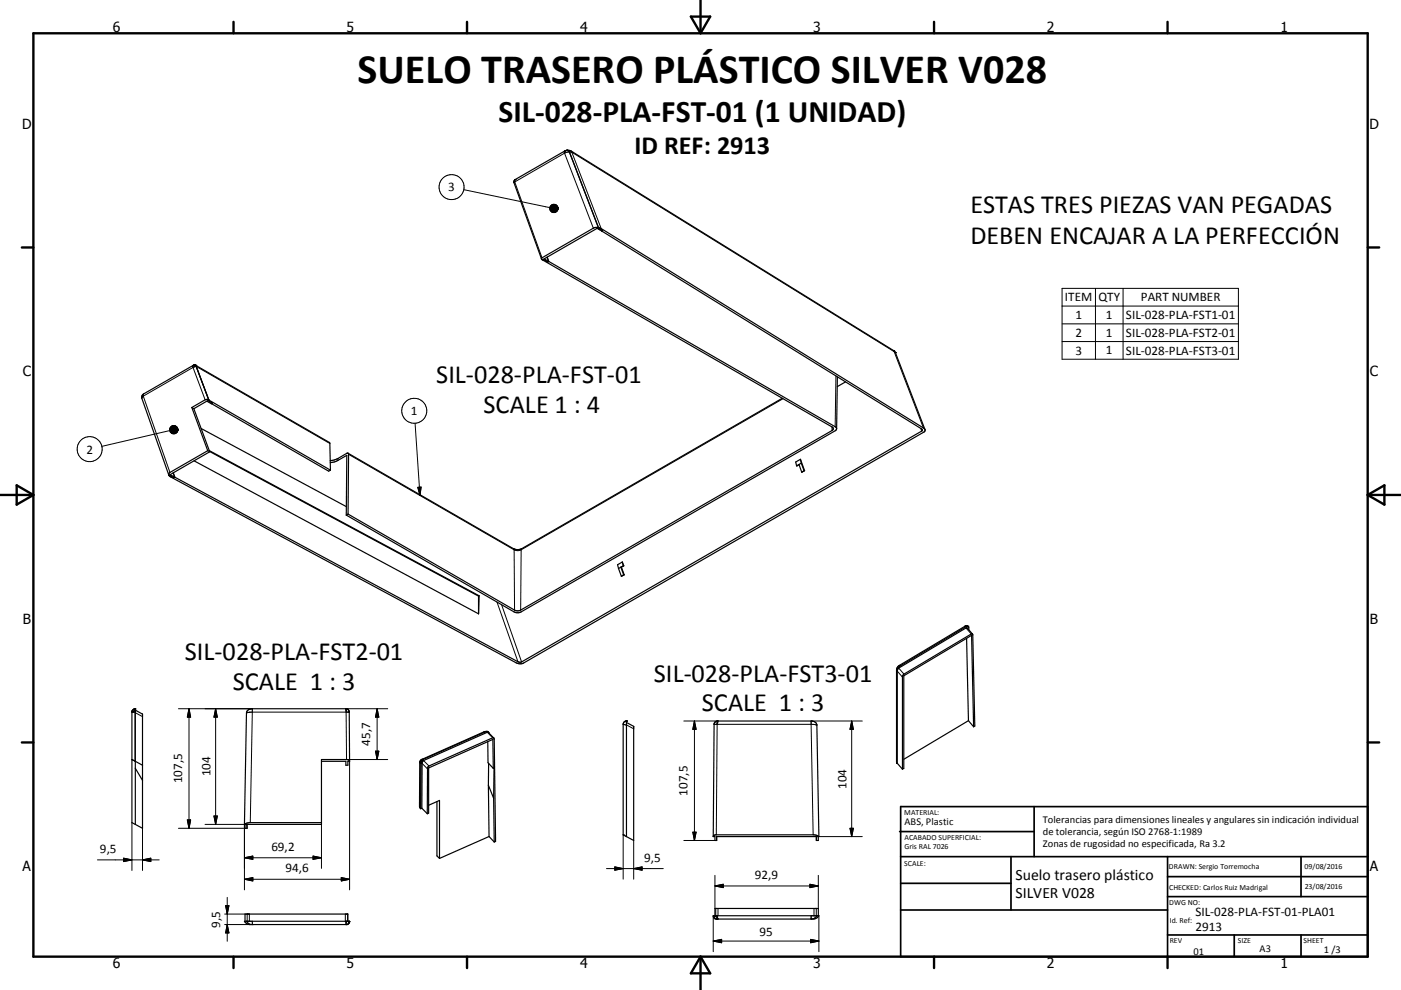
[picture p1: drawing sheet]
<svg xmlns="http://www.w3.org/2000/svg" width="420mm" height="297mm" viewBox="0 0 420 297" stroke-linecap="round" stroke-linejoin="round" font-family="sans-serif">
<g fill="none" stroke="#000" stroke-width=".36">
<path d="M169.2 45.7h.1M169.8 45.1l1.5 .2 96.6 59.9 .5 .6M170 45.1h.1M170.1 45.1l.6 .5 8.7 22.7M170.1 45.1l-.8 .2-14.9 8.6-.3 .5 8.2 23.3M162.3 77.6l.3 .4M162.6 78l86.8 50.1a.57 .57 0 0 1 .4 .5 .57 .57 0 0 1-.4 .6l-93.3 53.8a1.96 1.96 0 0 1-1.8 0l-49.9-28.8M162.9 77.8l1.3 .8M162.9 77.8l-.3 .2M164 77.2l.5 1.2M164 77.1l.5 1.3M164.2 78.5v.1"/>
<path d="M164.5 78.4l-.3 .2M164.5 78.4l85.9 49.6 .4 .6M179 68.5l.9 .5M179.1 68.5l-15.9 9.1 1.3 .8M179.1 68.5l1.2 .7M179.4 68.3l1.3 .8-.3 .2M179.4 68.3l.8 .3 96.7 59.8a.66 .66 0 0 1 .4 .6 .66 .66 0 0 1-.3 .6l-120 69.3a2.53 2.53 0 0 1-2.2 0l-103.6-55.8-.5-.5M179.4 68.3l-1.5 .2-15.4 8.8-.2 .3M179.4 68.3l1.2 .8M180.3 69.2l.1 .1M180.4 69.2v.1M180.4 69.3l95.9 59.4 .2 .4-120.5 69.6-.7-.2-102.9-55.3"/>
<path d="M180.6 69.1l-.3 .1M180.6 69v.1M58.3 109.5h.2M58.5 109.5l-.6 .1-14.8 8.6a1.06 1.06 0 0 0-.6 1.3l8.1 23M58.5 109.5l.1 .1M58.5 109.5l40.2 23.2 .2 .4 .2 8M58.5 109.6l.2 .1M58.6 109.6h.1M58.7 109.7l.1 .2M58.8 109.9l3.8 10.1M62.6 120h.1M62.6 120l-1.1-.1-4 2.4"/>
<path d="M234.5 119.5l-78.1 45.1a2.79 2.79 0 0 1-2.4 0l-49.6-28.6M251.1 113.1l-.3 15.5M253.5 114.6l-2.5 1.4M268.5 105.8l8.8 23.1M57.5 122.3l.6 .3M57.5 122.3l4.8 12.9M58.1 122.6l4.8 12.9M58.2 138.3l85.3 45.9M60.3 128.6l43.5 23.4M62.3 135.2l.6 .3M62.3 135.2l-11.3 6.5-.4 .8M62.3 120.2l1.3 .7"/>
<path d="M62.4 120.1l1.3 .8-.3 .2M62.6 120l36.5 21.1M62.6 120l-.2 .1M62.7 135.2l80.9 43.5M62.8 135.4l80.7 43.4M62.9 135.5l-11.9 6.9 1.4 .7M63.4 121.1l35.1 20.3 .6-.3M63.4 121.1h.1M63.6 120.9l-.3 .2-1.3-.8-3.9 2.3M63.6 120.9h.1M99 138.8l1.6-.3 3.4-1.9-.2 17.9M104.4 136h-.4l-3.4 1.9-1.6 .3"/>
<path d="M104.4 136l.1 .3-.1 17.9M239.5 139.4l-.7 .4M239.5 139.4l.9 2.2M240 137.8l-1.4 .8 .2 1.2M240 137.8l1.2 3.4M240 137.8l.2 1.1M240.2 138.9l-.7 .5M240.2 138.9l.9 2.3M250.8 128.6l-.4 .6-94.2 54.4-.7 .2-1.4-.2-50.3-29.1M50.6 142.5l.1 .1M50.7 142.6l1.4 .8M52.1 143.3v.1"/>
<path d="M52.4 143.1l-.5-1.2 .5 1.3M52.4 143.1l-.4 .2M52.4 143.2l-.3 .2M104.4 154.2l-.6 .3M241.1 141.2l-.7 .4M241.2 141.2l-.8 .4M241.2 141.2h-.1M143.5 178.8v5.4M143.6 178.7l-.1 5.5M143.6 178.7l-.1 .1M185.4 170.6l.9 2.3M186.2 170.2l-.8 .4"/>
<path d="M186.2 170.2h.1M186.2 170.2l.8 2.3M186.3 170.2l.8 2.3M186.6 168.6l.3 1.2M186.6 168.6l-1.4 .8 .2 1.2M186.6 168.6l.4 1.2M186.9 169.8l-.7 .4M186.9 169.8h.1M187 172.5l-.7 .4M187 172.5h.1M187 169.8l-.7 .4M187.1 172.5l-.8 .4"/>
<path d="M289.8 191.5l.5 24.7M290.1 187.9l-20 11.8-1.1 1.1-.1 .6v27.6M290.1 187.9l.3 .3v.8M290.2 187.9h-.9l-19.9 11.9-.4 .5-.2 .8 .1 27.9M291.6 190.2l-1.9-1.9-20.5 12.3-.2 .7v27.7M39.6 213.5h-.1M39.6 213.3l-.1 33.5 1.1 .5M39.7 213.2l-.1 .1M39.7 213.2l.9-.6v34.7M39.7 213.2h.1M40.4 212.7h.1M40.6 213.1l2.1 1.1v34.3l-2.1-1.2"/>
<path d="M103.7 212.6l.1 .1M103.8 212.7l-28.2-.1a1.58 1.58 0 0 0-1.7 1.3l-.6 33.4M103.8 212.7l.5 .2M103.9 212.7h.1M104.3 212.9h.1M104.4 212.9l.3 .6 .1 14.9M145.9 219.4l-19.4 8.7-.3 .7-.1 13.8M146.6 220v-.2a1.05 1.05 0 0 0-1.5-.2l-19 8.5-.3 .6v13.3l.3 .6M187.3 216.5l-.5 .6v33.4l1 .5M187.3 216.5h.1M187.6 216.3l-.2 .1M187.6 216.3h.2v34.7"/>
<path d="M187.6 216.3l-.3 .2M187.8 216.7l2.2 1.2v34.3l-2.2-1.2M214.2 216.8l-.4 34.1M214.2 216.8h.1M214.4 216.6l-.2 .2M214.5 216.5l.5-.2h28.6a1.42 1.42 0 0 1 1.3 1.3l.6 33.4M214.5 216.5l-.1 .1M290.3 216.2l-19.3 11.6M290.3 216.2l1.6 1.8M291.9 218l.4-.2-.7-27.4-.3-.2-20.3 12-.4 .6v28M291.9 218l-.6-27.4-20.3 12.2v27.7l-.4 .3M39.5 227.9h.1"/>
<path d="M39.6 227.9l3.1 1.7M40.6 230.5l2.1 3.6M96.4 228.4h7.3v1.2h.6v-1.2h.5M104.8 228.4l-.2-.4-.5-.1h-7.7v19.4h-22.4l.1 1.2M146.2 222.5l.1 6.3 1.6 1.7M146.4 235.6l.2 15.4M146.4 235.6l1.6 3.9M146.5 229l-.1 6.6M147.9 230.5l-.1-8.7-19.3 8.6v13.6l-.4 .1M147.9 230.5l.2-.1-.1 9.1M148 239.5l.2 13.1M148 221.4l.6 31-.4 .2"/>
<path d="M148 221.4l-.3-.1-19.3 8.7-.2 .5-.1 13.6M148 221.4l-1.6-1.7h-.3l-19.2 8.6-.3 .6-.1 13.6M269 229l1.6 1.8M269 229h-.1M73.3 247.3h.2v1.2h.6M74.1 247.3v1.2M96.4 246.8h-21.7l-1.4 .5M126.5 242.5l1.6 1.6M126.5 242.5l-.4 .1M128.5 241.6l3.3-1.5v17.4M131 240.5v16.3l.8 .7M146.6 251l-14.8 6.5"/>
<path d="M146.6 251l1.6 1.6M213.8 250.9l.5 .1v1.2h.6v-1.2h29.9v1.2M213.8 250.9l.7-.4h29.6l1.4 .5M244.7 251l.1 1.2M245.5 251h-.2v1.2h-.5M73.3 276.4h31.5v.3l-.7 .7h-29.4l-.8-.4zM73.5 276.4v-2.2h30.8v2.2M213.8 274.7h31.7l-.9 .8-.8 .2h-29l-.8-.3zM214.3 274.7v-2.1h31v2.1"/>
</g>
<g fill="none" stroke="#000" stroke-width=".3">
<path d="M139 56.9l25.8 5.4M154.3 54.1v.5M154.3 54.1h.1M154.3 54h.1M154.3 54.5v.1M154.3 54.6l-.2 .2M154.3 54.6l8.2 22.7M154.3 54v.1M154.4 53.9l-.1 .1M169.3 46l8.6 22.5M169.3 46l-15 8.6M169.3 45.3h.1"/>
<path d="M169.3 45.3v.7M171.3 45.3l.1 .4M171.4 45.7l-1.1-.1-1 .4M171.4 45.7l96.7 59.8M171.4 45.7l8.8 22.9M318.4 86.5h52.9v21.3h-52.9zM318.4 91.8h52.9M318.4 97.2h52.9M328.4 86.5v21.3M336.7 86.5v21.3M43 118.9l8 22.8M43 118.9l-.5 .6"/>
<path d="M43.1 118.2l-.1 .7M57.8 110.2h.1M57.9 110.2h.1M57.9 109.7l-.1 .5M57.9 110.2l-14.9 8.7M57.9 110.2l3.6 9.7M57.9 109.7h.1M57.9 109.6h.1M57.9 109.6v.1M58.2 109.5h.1M58.2 109.5l-.3 .1M58.2 109.5l.3 .1"/>
<path d="M58.5 109.6v.4M58.5 109.6h.1M58.5 109.6l.3 .3M58.5 110l-.6 .2M58.5 110h.1M58.7 109.6h.1M58.7 109.6l.1 .3M58.8 109.9l-.2 .1M58.8 109.9l3.8 10.1M58.8 109.9h.1M58.8 109.9l40.1 23.2M234.8 119.6l-78.6 45.4"/>
<path d="M250.6 112.8l-.2 15.2M267.9 105.2l.2 .3M268.1 105.5l.4 .3M268.1 105.5l8.8 22.9M268.5 105.8h.1M318.4 102.5h52.9M50.9 129.2l-20.4 4.7M101.3 137.5v.6M104.5 136.3l49.6 28.7M124.4 127l1.5 21.7M249.4 128.1v1.1M276 128.5l.4 .8"/>
<path d="M125.3 146.2l.9-.1-.3 2.6zM154 164.6l.1 .4M154.1 165a2.31 2.31 0 0 0 2.1 0M154.1 165l.2 18M156.2 165l-.1 18M156.4 164.6l-.2 .4M149 180.6l6.3 17.9M150.4 181.4l6 17.2M269.6 199.7h.5M289.3 187.9h.1M289.4 187.9h.3M289.4 187.9h-.1"/>
<path d="M289.6 188.4l1.6 1.8M289.7 187.9h.1M289.9 187.8l-.5 .1M289.9 187.8l.2 .1M289.9 187.9h.3M289.9 187.9l-.2 .1M40 213.6h-.5M40 213.6h.6M40.4 212.7h.1M40.5 212.7h.1M40.5 212.9l-.5 .7M40.5 212.9v15.5"/>
<path d="M40.5 212.7h-.3M40.5 212.7v.2M40.5 212.8h.1M40.6 212.6l-.1 .1M40.6 213.8l2.1 1.2M53.5 212.6h22.1l-.6 34.2M56.7 212.6l.5 2.5h-1zM56.7 212.6v35.9M64.6 212.6v34.7M64.6 212.6l.6 2.5h-1.1zM103.7 212.7h.1M103.7 212.6l.2 15.3h12.3"/>
<path d="M103.7 212.7h.4M104.4 212.9l.1 .7M104.7 213.6h-29.5l-1.3 .3M104.7 213.6h.1M113.1 212.6l.5 2.5h-1zM113.1 212.6v15.3M116.2 212.6l-12.5 .1M145.1 219.6h.4M146.1 219.7l1.6 1.6M186.8 217.3h.1M186.9 217.3l.9 .3M187.8 217.5l2.2 1.2"/>
<path d="M205 216.3h10.1M208.2 216.3v35.9M208.2 216.3l.5 2.5h-1zM214.1 217.3h29.5l1.3 .3M214.2 216.8l-.1 .5M214.5 216.5l.5 .1M215 217.3h.1M215 217.3l-.2 33.2M215 216.7h.1M215 216.7v.6M215.1 216.3l-.1 .4M215.1 216.3h.1"/>
<path d="M243.2 216.3h.1M243.2 216.3h15.3M243.2 216.3l.6 34.2M255.3 216.3l.6 2.5h-1.1zM255.3 216.3v34.7M268.8 201.1l.1 .4M268.8 201.1h.1M269 201.3l1.6 1.8M269.4 200.4l1.6 1.8M104.8 228.4v38.6M112.6 225.4h1l-.5 2.5zM125.8 228.7l.1 .1"/>
<path d="M125.9 228.8v.1M125.9 228.9h.1M125.9 228.9l.3 .1M126.2 229l-.1 13.6M126.2 229h.1M126.4 228.3l-.5 .6M126.4 228.3l-.2 .7M126.5 227.8h-.1M126.6 229l1.6 1.7M126.6 227.8h.2M126.6 227.8l.1 .1M126.6 227.8v.2"/>
<path d="M126.6 227.8h-.1M126.6 228h.1M126.6 228l-.2 .3M126.7 227.9l-.1 .1M126.8 227.8h.1M126.8 227.8l-.1 .1M127 228.2l1.6 1.6M29.2 258h18.5M37.1 257.5l2.4 .5-2.4 .5zM39.5 246.8v14.3M42.7 258l2.5-.5v1zM42.7 248.5v12.6"/>
<path d="M53.5 248.5h20M56.2 246h1l-.5 2.5zM61.5 247.3h12.5M64.1 244.8h1.1l-.6 2.5zM73.3 257.3h23.1M73.3 257.3l2.5-.5v1zM73.3 247.3v19.7M93.9 256.8l2.5 .5-2.5 .5zM96.4 247.3v13.2M186.8 250.5v13.3M190 252.2v11.6M205 252.2h9.3"/>
<path d="M207.7 249.7h1l-.5 2.5zM244.8 251h13.7M254.8 248.5h1.1l-.6 2.5zM67.4 277.4h8.2M67.4 274.2h7.4v2.2M67.6 271.7h1l-.5 2.5zM68.1 269.2v13.2M68.1 277.4l.5 2.5h-1zM73.3 263.8l2.5-.5v1zM73.3 263.8h31.5M73.9 276.4l.6 .6 .9 .4M74.1 274.2v2.2"/>
<path d="M75.6 277.4h.1M75.6 276.4v1M102.3 263.3l2.5 .5-2.5 .5zM103.5 274.2v2.2M103.7 276.8l.1 .6M103.8 277.4h.1M103.8 277.3h.1M103.8 276.4l-.1 .4M103.8 276.4l-.1 .1M103.8 276.4h.2M104 276.4l.7 .1M104 276.4v.1"/>
<path d="M104 276.5l-.3 .3M104.1 276.4l-.1 .1M104.2 274.2l.1 2.2M104.4 276.4l.1 .4M104.5 276.8h.1M104.6 276.8v.1M104.6 276.9l-.8 .5M104.7 276.5h.1M104.7 276.5l-.1 .4M104.7 276.4v.1M181.8 260.6h17.1M184.3 260.1l2.5 .5-2.5 .5z"/>
<path d="M190 260.6l2.5-.5v1zM214.1 274.7v.3M214.1 275l.3 .5 .6 .2M214.2 274.8h-.1M214.2 274.8l-.1 .2M214.3 265.8h31M214.3 265.8l2.5-.5v1zM214.3 262.6v10M214.4 274.8h.1M214.4 274.8h-.6v10.7M214.5 274.8l.6 .5M214.5 274.8h-.1"/>
<path d="M214.6 272.6v2.1M215 275.7h.1M215 275.5h.1M215 275.5v.1M215.1 275.3l-.1 .4M215.1 274.7v.6M215.1 274.8h.1M215.1 274.7l-.6 .1M215.3 272.6v2.1M242.8 265.3l2.5 .5-2.5 .5zM243.2 274.7v1l.9-.2 .8-.8M244 272.6v2.1"/>
<path d="M244.7 272.6v2.1M245.3 262.6v10M245.5 274.7v10.8M213.8 282.3h31.7M213.8 282.3l2.5-.5v1zM243 281.8l2.5 .5-2.5 .5z"/>
<circle cx="135.4" cy="56.1" r="3.7"/>
<circle cx="26.9" cy="134.7" r="3.8"/>
<circle cx="124.2" cy="123.2" r="3.7"/>
</g>
<g fill="#000">
<circle cx="154.3" cy="54" r=".18"/>
<circle cx="154.4" cy="53.9" r=".18"/>
<circle cx="169.3" cy="45.4" r=".18"/>
<circle cx="169.3" cy="45.3" r=".18"/>
<circle cx="57.9" cy="109.7" r=".18"/>
<circle cx="57.9" cy="109.6" r=".18"/>
<circle cx="58.3" cy="109.5" r=".18"/>
<circle cx="58.7" cy="109.6" r=".18"/>
<circle cx="267.9" cy="105.2" r=".18"/>
<circle cx="268.5" cy="105.8" r=".18"/>
<circle cx="290.2" cy="187.9" r=".18"/>
<circle cx="74.6" cy="213.7" r=".18"/>
<circle cx="103.8" cy="212.7" r=".18"/>
<circle cx="104.1" cy="212.7" r=".18"/>
<circle cx="145.1" cy="219.6" r=".18"/>
<circle cx="187.3" cy="216.5" r=".18"/>
<circle cx="187.8" cy="216.3" r=".18"/>
<circle cx="214.5" cy="216.5" r=".18"/>
<circle cx="215.1" cy="216.3" r=".18"/>
<circle cx="268.8" cy="201.1" r=".18"/>
<circle cx="125.8" cy="228.7" r=".18"/>
<circle cx="126.4" cy="227.8" r=".18"/>
<circle cx="186.8" cy="250.5" r=".18"/>
<circle cx="244.9" cy="274.7" r=".18"/>
</g>
<g fill="none" stroke="#000" stroke-width=".71">
<path d="M10 10h400v277h-400zM70 6.6v3.4M140 6.6v3.4M207.1 5h5.8l-2.9 5zM210 0v10M280 6.6v3.4M350 6.6v3.4M6.6 74.2h3.4M410 74.2h3.5M0 148.5h10M5 145.6l5 2.9-5 2.9zM410 148.5h10.1"/>
<path d="M410 148.5l5.1-2.9v5.8zM6.6 222.7h3.4M410 222.7h3.5M70 287v3.4M140 287v3.4M210 287v10M210 287l2.9 5h-5.8zM280 287v3.4M350 287v3.4"/>
</g>
<g fill="none" stroke="#000" stroke-width=".51">
<path d="M269.7 249.5h40.3M270 242h140v45h-140zM270 257h140M303.1 257v16M310 242v15M350 257v30M390.1 257v12M270 265h33.1M270 273h80M350 269h60M350 263h60M350 280.5h60"/>
<path d="M370 280.5v6.5M390.1 280.5v6.5"/>
</g>
<g fill="#000" stroke="#000" stroke-width=".3">
<path d="M167.2 62l.1 .5zM167 61.8l.3 .7zM166.8 61.6l.5 .9zM166.6 61.4l.7 1.1zM166.4 61.3l.9 1.2zM166.1 61.3h.3l.9 1.2zM165.9 61.3h.2l1.2 1.2zM165.6 61.4l.3-.1 1.4 1.2zM165.3 61.5l.3-.1 1.7 1.1zM165.1 61.7l.2-.2 2 1zM165.1 61.7l2.2 .8-2.3-.6zM165 61.9l2.3 .6-2.4-.4z"/>
<path d="M164.9 62.1l2.4 .4-2.5-.1zM164.8 62.4l2.5 .1-2.5 .2zM164.8 62.7l2.5-.2-2.4 .4zM164.9 62.9l2.4-.4-2.3 .7zM165 63.2l2.3-.7-2.2 .9zM165.1 63.4l2.2-.9-2 1.1zM165.3 63.6l2-1.1-1.7 1.2zM165.6 63.7l1.7-1.2-1.4 1.3zM165.9 63.8l1.4-1.3-1.2 1.3zM167.3 62.5l-.9 1.2-.3 .1zM167.3 62.5l-.9 1.2zM167.3 62.5l-.7 1.1z"/>
<path d="M167.3 62.5l-.5 1zM167.3 62.5l-.3 .8zM167.3 62.5l-.1 .6zM167.3 62.5v.3zM53.2 128.4l.1 .5zM53.1 128.1l.2 .8zM52.9 128l.4 .9zM52.7 127.8l.6 1.1zM52.4 127.7l.9 1.2zM52.1 127.7h.3l.9 1.2zM51.9 127.7h.2l1.2 1.2zM51.6 127.7h.3l1.4 1.2z"/>
<path d="M51.4 127.9l.2-.2 1.7 1.2zM51.2 128l.2-.1 1.9 1zM51.2 128l2.1 .9-2.3-.6zM51 128.3l2.3 .6-2.4-.4zM50.9 128.5l2.4 .4-2.5-.1zM50.8 128.8l2.5 .1-2.5 .2zM50.8 129.1l2.5-.2-2.4 .4zM50.9 129.3l2.4-.4-2.3 .7zM51 129.6l2.3-.7-2.1 .9zM51.2 129.8l2.1-.9-1.9 1.1zM51.4 130l1.9-1.1-1.7 1.2zM51.6 130.1l1.7-1.2-1.4 1.3z"/>
<path d="M51.9 130.2l1.4-1.3-1.2 1.3zM53.3 128.9l-.9 1.2-.3 .1zM53.3 128.9l-.9 1.2zM53.3 128.9l-.6 1.1zM53.3 128.9l-.4 1zM53.3 128.9l-.2 .8zM53.3 128.9l-.1 .5zM53.3 128.9v.3zM125.3 146.2l.9-.1-.3 2.6zM56.7 212.6l.5 2.5h-1zM64.6 212.6l.6 2.5h-1.1zM113.1 212.6l.5 2.5h-1z"/>
<path d="M208.2 216.3l.5 2.5h-1zM255.3 216.3l.6 2.5h-1.1zM112.6 225.4h1l-.5 2.5zM37.1 257.5l2.4 .5-2.4 .5zM42.7 258l2.5-.5v1zM56.2 246h1l-.5 2.5zM64.1 244.8h1.1l-.6 2.5zM73.3 257.3l2.5-.5v1zM93.9 256.8l2.5 .5-2.5 .5zM207.7 249.7h1l-.5 2.5zM254.8 248.5h1.1l-.6 2.5zM67.6 271.7h1l-.5 2.5z"/>
<path d="M68.1 277.4l.5 2.5h-1zM73.3 263.8l2.5-.5v1zM102.3 263.3l2.5 .5-2.5 .5zM184.3 260.1l2.5 .5-2.5 .5zM190 260.6l2.5-.5v1zM214.3 265.8l2.5-.5v1zM242.8 265.3l2.5 .5-2.5 .5zM213.8 282.3l2.5-.5v1zM243 281.8l2.5 .5-2.5 .5z"/>
</g>
<text font-size="12.6" x="107.2" y="25">SUELO TRASERO PLÁSTICO SILVER V028</text>
<text font-size="9.4" x="149.4" y="36.7">SIL-028-PLA-FST-01 (1 UNIDAD)</text>
<g font-size="7.9">
<text x="190.2" y="46.2">ID REF: 2913</text>
<text x="290.9" y="64">ESTAS TRES PIEZAS VAN PEGADAS</text>
<text x="290.9" y="73.1">DEBEN ENCAJAR A LA PERFECCIÓN</text>
<text x="130.8" y="115">SIL-028-PLA-FST-01</text>
<text x="144.9" y="124">SCALE 1 : 4</text>
<text x="55.4" y="197.9">SIL-028-PLA-FST2-01</text>
<text x="69.8" y="206.9">SCALE 1 : 3</text>
<text x="196" y="204.5">SIL-028-PLA-FST3-01</text>
<text x="210.4" y="213.4">SCALE 1 : 3</text>
</g>
<g font-size="4.7">
<text x="304.5" y="263.9">Suelo trasero plástico</text>
<text x="304.5" y="269.3">SILVER V028</text>
</g>
<g font-size="4.2">
<text x="33.9" y="9.6">6</text>
<text x="103.9" y="9.6">5</text>
<text x="173.9" y="9.6">4</text>
<text x="243.8" y="9.6">3</text>
<text x="313.9" y="9.6">2</text>
<text x="383.9" y="9.6">1</text>
<text x="6.7" y="38.7">D</text>
<text x="410.5" y="38.7">D</text>
<text x="6.9" y="112.9">C</text>
<text x="410.7" y="112.9">C</text>
<text x="6.9" y="187.1">B</text>
<text x="410.7" y="187.1">B</text>
<text x="6.8" y="261.4">A</text>
<text x="410.7" y="261.4">A</text>
<text x="33.9" y="290.4">6</text>
<text x="103.9" y="290.4">5</text>
<text x="173.9" y="290.4">4</text>
<text x="243.8" y="290.4">3</text>
<text x="313.9" y="290.4">2</text>
<text x="383.9" y="290.4">1</text>
</g>
<g font-size="3.9">
<text x="134.4" y="57.4">3</text>
<text x="319.3" y="90.4">ITEM</text>
<text x="322.4" y="95.8">1</text>
<text x="329.4" y="90.4">QTY</text>
<text x="331.6" y="95.8">1</text>
<text x="337.6" y="95.8">SIL-028-PLA-FST1-01</text>
<text x="342.1" y="90.4">PART NUMBER</text>
<text x="322.4" y="101.1">2</text>
<text x="331.6" y="101.1">1</text>
<text x="337.6" y="101.1">SIL-028-PLA-FST2-01</text>
<text x="322.4" y="106.4">3</text>
<text x="331.6" y="106.3">1</text>
<text x="337.6" y="106.4">SIL-028-PLA-FST3-01</text>
<text x="123.2" y="124.5">1</text>
<text x="25.9" y="136.1">2</text>
<text x="111" y="223.8" transform="rotate(-90 111 223.8)">45,7</text>
<text x="63.1" y="232.9" transform="rotate(-90 63.1 232.9)">104</text>
<text x="54.6" y="235" transform="rotate(-90 54.6 235)">107,5</text>
<text x="206.2" y="238.7" transform="rotate(-90 206.2 238.7)">107,5</text>
<text x="253.7" y="236.6" transform="rotate(-90 253.7 236.6)">104</text>
<text x="30" y="255.9">9,5</text>
<text x="81.4" y="255.3">69,2</text>
<text x="85.6" y="261.7">94,6</text>
<text x="193.1" y="258.5">9,5</text>
<text x="226.3" y="263.7">92,9</text>
<text x="358.4" y="274.9">SIL-028-PLA-FST-01-PLA01</text>
<text x="66" y="278.3" transform="rotate(-90 66 278.3)">9,5</text>
<text x="227.7" y="280.8">95</text>
<text x="358.4" y="279.4">2913</text>
</g>
<g font-size="3.1">
<text x="271.2" y="247.6">ABS, Plastic</text>
<text x="312.7" y="246.8">Tolerancias para dimensiones lineales y angulares sin indicación individual</text>
<text x="312.7" y="250.4">de tolerancia, según ISO 2768-1:1989</text>
<text x="312.7" y="254">Zonas de rugosidad no especificada, Ra 3.2</text>
<text x="357.8" y="286.5">01</text>
<text x="377.6" y="285.6">A3</text>
<text x="396.9" y="285.9">1 /3</text>
</g>
<g font-size="2.4">
<text x="271.1" y="244.4">MATERIAL:</text>
<text x="271.2" y="252">ACABADO SUPERFICIAL:</text>
<text x="271.2" y="254.7">Gris RAL 7026</text>
<text x="271.1" y="259.7">SCALE:</text>
<text x="350.4" y="260.8">DRAWN: Sergio Torremocha</text>
<text x="391.1" y="260.6">09/08/2016</text>
<text x="350.5" y="266.9">CHECKED: Carlos Ruiz Madrigal</text>
<text x="391.2" y="266.7">23/08/2016</text>
<text x="350.5" y="271.4">DWG NO:</text>
<text x="350.7" y="276.9">Id. Ref:</text>
<text x="350.7" y="282.8">REV</text>
<text x="371.1" y="282.9">SIZE</text>
<text x="390.8" y="283">SHEET</text>
</g>
</svg>
